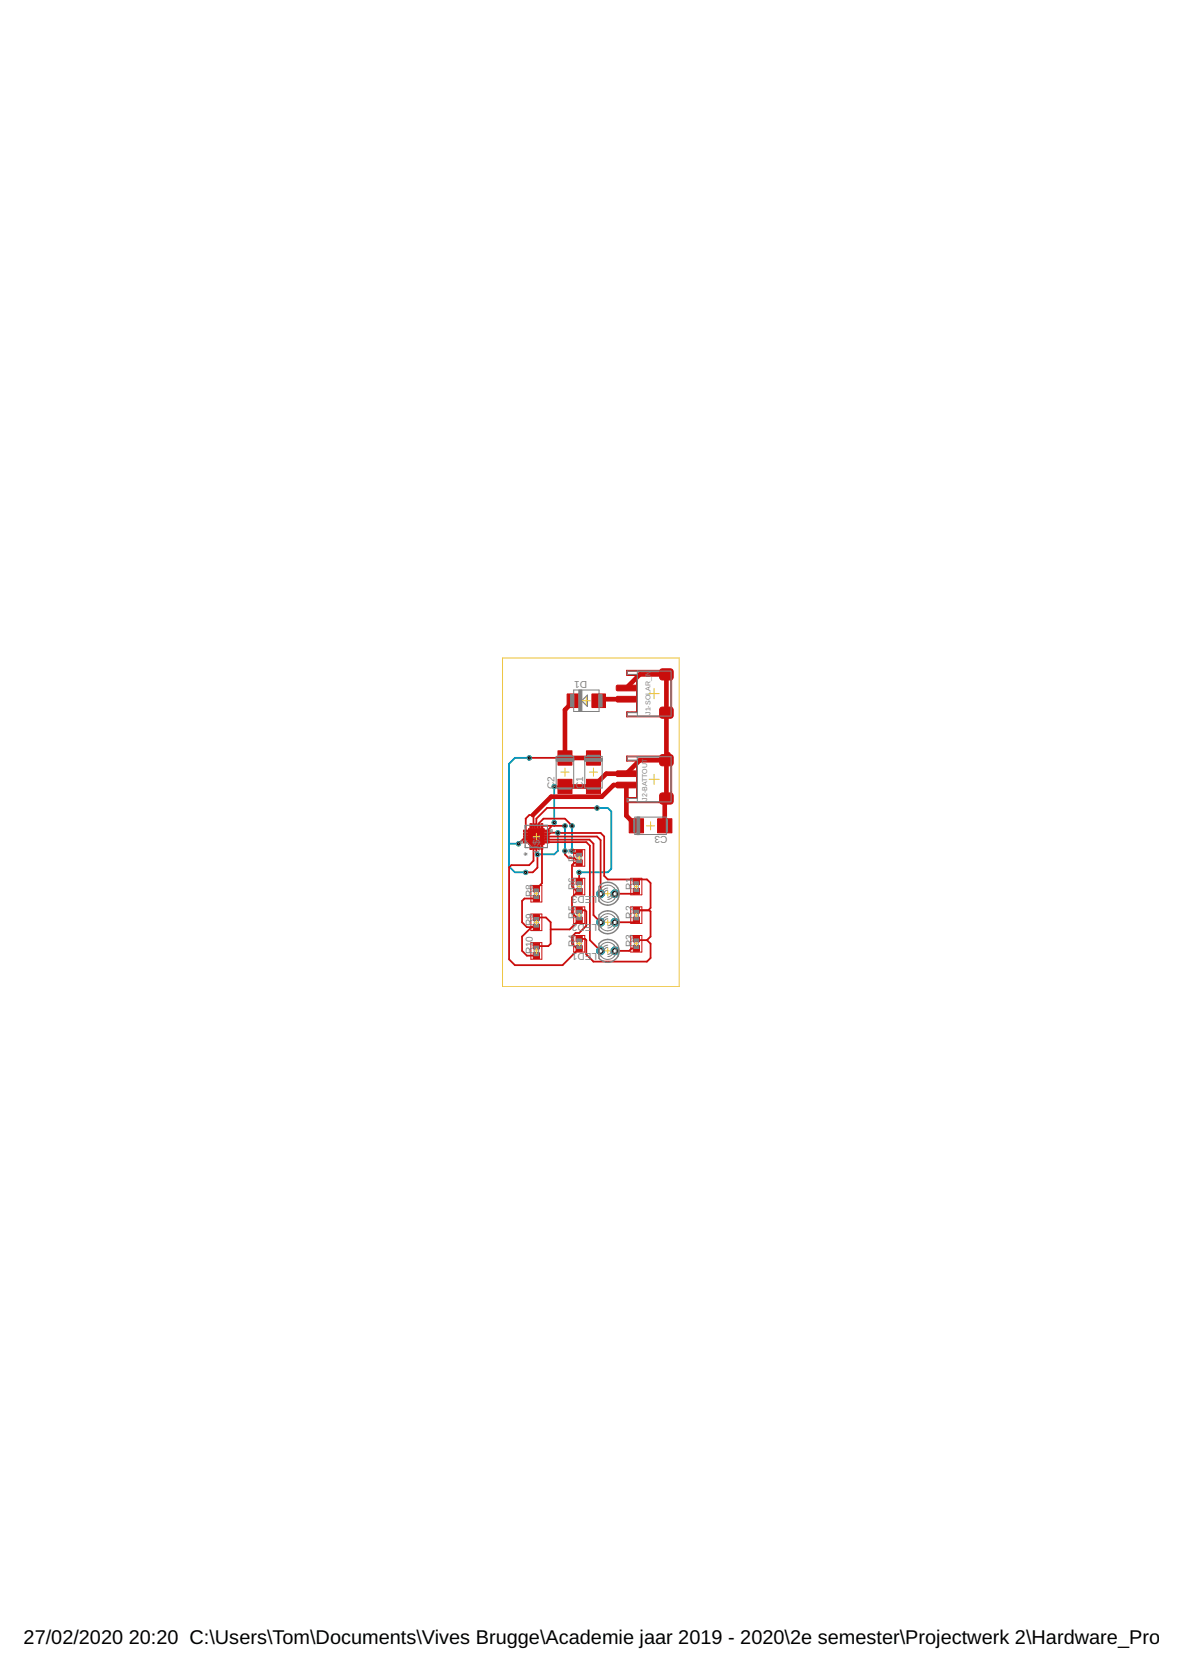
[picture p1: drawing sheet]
<svg xmlns="http://www.w3.org/2000/svg" width="210mm" height="297mm" viewBox="0 0 210 297" stroke-linecap="round" stroke-linejoin="round" font-family="sans-serif">
<path d="M94 134.6h-2.6l-1 1v18.2l1 1.1h1.9M98.4 139.6v6.4M90.4 149.8h1.7M99.1 147.8v3.3l-.7 .6h-3.2M100.3 146.6v4.5M101.6 146.6v4.5M106 143.4h1.9l.7 .7v10.1l-.7 .7h-5.1" fill="none" stroke="#0696d7" stroke-width=".32"/>
<circle cx="109.2" cy="168.8" r=".71" fill="#0dab76" stroke="#0dab76" stroke-width=".18"/>
<circle cx="109.2" cy="168.8" r=".4" fill="#fff" stroke="#000" stroke-width=".18"/>
<circle cx="106.7" cy="168.8" r=".71" fill="#0dab76" stroke="#0dab76" stroke-width=".18"/>
<circle cx="106.7" cy="168.8" r=".4" fill="#fff" stroke="#000" stroke-width=".18"/>
<circle cx="109.2" cy="163.7" r=".71" fill="#0dab76" stroke="#0dab76" stroke-width=".18"/>
<circle cx="109.2" cy="163.8" r=".4" fill="#fff" stroke="#000" stroke-width=".18"/>
<circle cx="106.7" cy="163.7" r=".71" fill="#0dab76" stroke="#0dab76" stroke-width=".18"/>
<circle cx="106.7" cy="163.8" r=".4" fill="#fff" stroke="#000" stroke-width=".18"/>
<circle cx="109.2" cy="158.7" r=".71" fill="#0dab76" stroke="#0dab76" stroke-width=".18"/>
<circle cx="109.2" cy="158.7" r=".4" fill="#fff" stroke="#000" stroke-width=".18"/>
<circle cx="106.7" cy="158.7" r=".71" fill="#0dab76" stroke="#0dab76" stroke-width=".18"/>
<circle cx="106.7" cy="158.7" r=".4" fill="#fff" stroke="#000" stroke-width=".18"/>
<circle cx="101.6" cy="151.1" r=".38" fill="#0dab76" stroke="#0dab76" stroke-width=".18"/>
<circle cx="101.6" cy="151.1" r=".17" fill="#fff" stroke="#000" stroke-width=".18"/>
<circle cx="101.6" cy="146.6" r=".38" fill="#0dab76" stroke="#0dab76" stroke-width=".18"/>
<circle cx="101.6" cy="146.6" r=".17" fill="#fff" stroke="#000" stroke-width=".18"/>
<circle cx="102.8" cy="154.9" r=".38" fill="#0dab76" stroke="#0dab76" stroke-width=".18"/>
<circle cx="102.8" cy="154.9" r=".17" fill="#fff" stroke="#000" stroke-width=".18"/>
<circle cx="106" cy="143.5" r=".38" fill="#0dab76" stroke="#0dab76" stroke-width=".18"/>
<circle cx="106" cy="143.5" r=".17" fill="#fff" stroke="#000" stroke-width=".18"/>
<circle cx="100.3" cy="151.1" r=".38" fill="#0dab76" stroke="#0dab76" stroke-width=".18"/>
<circle cx="100.3" cy="151.1" r=".17" fill="#fff" stroke="#000" stroke-width=".18"/>
<circle cx="100.3" cy="146.6" r=".38" fill="#0dab76" stroke="#0dab76" stroke-width=".18"/>
<circle cx="100.3" cy="146.6" r=".17" fill="#fff" stroke="#000" stroke-width=".18"/>
<circle cx="98.4" cy="146" r=".38" fill="#0dab76" stroke="#0dab76" stroke-width=".18"/>
<circle cx="98.4" cy="146" r=".17" fill="#fff" stroke="#000" stroke-width=".18"/>
<circle cx="98.4" cy="139.7" r=".38" fill="#0dab76" stroke="#0dab76" stroke-width=".18"/>
<circle cx="98.4" cy="139.7" r=".17" fill="#fff" stroke="#000" stroke-width=".18"/>
<circle cx="99.1" cy="147.9" r=".38" fill="#0dab76" stroke="#0dab76" stroke-width=".18"/>
<circle cx="99.1" cy="147.9" r=".17" fill="#fff" stroke="#000" stroke-width=".18"/>
<circle cx="95.4" cy="151.7" r=".38" fill="#0dab76" stroke="#0dab76" stroke-width=".18"/>
<circle cx="95.4" cy="151.7" r=".17" fill="#fff" stroke="#000" stroke-width=".18"/>
<circle cx="93.3" cy="154.9" r=".38" fill="#0dab76" stroke="#0dab76" stroke-width=".18"/>
<circle cx="93.3" cy="154.9" r=".17" fill="#fff" stroke="#000" stroke-width=".18"/>
<circle cx="94" cy="134.6" r=".38" fill="#0dab76" stroke="#0dab76" stroke-width=".18"/>
<circle cx="94" cy="134.6" r=".17" fill="#fff" stroke="#000" stroke-width=".18"/>
<circle cx="92.1" cy="149.8" r=".38" fill="#0dab76" stroke="#0dab76" stroke-width=".18"/>
<circle cx="92.1" cy="149.8" r=".17" fill="#fff" stroke="#000" stroke-width=".18"/>
<g fill="#c90d0c" stroke="#c90d0c" stroke-width=".18">
<path d="M94.1 150h.3v.8h-.3z"/>
<path d="M94.6 150h.3v.8h-.3z"/>
<path d="M95.1 150h.3v.8h-.3z"/>
<path d="M95.6 150h.3v.8h-.3z"/>
<path d="M96.1 150h.3v.8h-.3z"/>
<path d="M96.7 149.4h.8v.3h-.8z"/>
<path d="M96.7 148.9h.8v.3h-.8z"/>
<path d="M96.7 148.4h.8v.3h-.8z"/>
<path d="M96.7 147.9h.8v.3h-.8z"/>
<path d="M96.7 147.4h.8v.3h-.8z"/>
<path d="M96.1 146.2h.3v.8h-.3z"/>
<path d="M95.6 146.2h.3v.8h-.3z"/>
<path d="M95.1 146.2h.3v.8h-.3z"/>
<path d="M94.6 146.2h.3v.8h-.3z"/>
<path d="M94.1 146.2h.3v.8h-.3z"/>
<path d="M93 147.4h.8v.3h-.8z"/>
<path d="M93 147.9h.8v.3h-.8z"/>
<path d="M93 148.4h.8v.3h-.8z"/>
<path d="M93 148.9h.8v.3h-.8z"/>
<path d="M93 149.4h.8v.3h-.8z"/>
<path d="M93.9 147.1h2.7v2.8h-2.7z"/>
<path d="M112.5 157.8h1.1v1h-1.1z"/>
<path d="M112.5 156h1.1v1.1h-1.1z"/>
<path d="M112.5 162.8h1.1v1.1h-1.1z"/>
<path d="M112.5 161.1h1.1v1h-1.1z"/>
<path d="M112.5 167.9h1.1v1h-1.1z"/>
<path d="M112.5 166.2h1.1v1h-1.1z"/>
<path d="M102.3 167.9h1.1v1h-1.1z"/>
<path d="M102.3 166.2h1.1v1h-1.1z"/>
<path d="M102.3 162.8h1.1v1.1h-1.1z"/>
<path d="M102.3 161.1h1.1v1h-1.1z"/>
<path d="M102.3 157.8h1.1v1h-1.1z"/>
<path d="M102.3 156h1.1v1.1h-1.1z"/>
<path d="M102.3 152.7h1.1v1h-1.1z"/>
<path d="M102.3 151h1.1v1h-1.1z"/>
<path d="M94.7 159h1.1v1h-1.1z"/>
<path d="M94.7 157.3h1.1v1h-1.1z"/>
<path d="M94.7 164.1h1.1v1h-1.1z"/>
<path d="M94.7 162.4h1.1v1h-1.1z"/>
<path d="M94.7 169.2h1.1v1h-1.1z"/>
<path d="M94.7 167.5h1.1v1h-1.1z"/>
<path d="M100.7 123.2h2.4v2.4h-2.4z"/>
<path d="M105.1 123.2h2.4v2.4h-2.4z"/>
<path d="M104.1 133.3h2.5v2.5h-2.5z"/>
<path d="M104.1 138.4h2.5v2.5h-2.5z"/>
<path d="M99.1 133.3h2.5v2.5h-2.5z"/>
<path d="M99.1 138.4h2.5v2.5h-2.5z"/>
<path d="M111.7 145.4h2.6v2.5h-2.6z"/>
<path d="M116.8 145.4h2.5v2.5h-2.5z"/>
</g>
<g fill="#c90d0c" stroke="#c90d0c" stroke-width=".18">
<path d="M109.5 123.7l3.3-.1 .2 .3v.5l-.2 .3h-3.1l-.3-.3z" fill-rule="evenodd"/>
<path d="M109.5 121.7l3.3-.1 .2 .3v.5l-.2 .3h-3.1l-.3-.3z" fill-rule="evenodd"/>
<path d="M117.4 125.6h1.9l.2 .4v1.3l-.4 .2h-1.7l-.3-.5v-1z" fill-rule="evenodd"/>
<path d="M117.4 118.8h1.9l.2 .4v1.3l-.4 .2h-1.7l-.3-.5v-1z" fill-rule="evenodd"/>
<path d="M109.5 138.9h3.3l.2 .2v.5l-.2 .3h-3.1l-.3-.3z" fill-rule="evenodd"/>
<path d="M109.5 136.9h3.3l.2 .2v.5l-.2 .3h-3.1l-.3-.3z" fill-rule="evenodd"/>
<path d="M117.4 140.8h1.9l.2 .5v1.2l-.4 .3-1.7-.1-.3-.4v-1z" fill-rule="evenodd"/>
<path d="M117.4 134.1h1.9l.2 .4v1.2l-.4 .3-1.7-.1-.3-.4v-1z" fill-rule="evenodd"/>
</g>
<g fill="none" stroke="#c90d0c" stroke-width=".32">
<path d="M94 134.6h6.3M100.3 139.6l-1.9 .1M93.3 145.4l.7-.7h.6l.1 .1v1.8h-.4M93.3 145.4h.1M93.4 145.4v2.1M93.4 148v1h-.5l-.8 .8M94.7 150.4v2.4l-.7 .8h-3.2l-.4 .4v16.3l1 1.1h8.5l2.9-3h-.4l-.8-.8v-1.3l.6-.6h.6l1.3-1.3v-2.6l-.2-.2h-1.1M95.2 159.5h-2.1l-.4 .5v3.7l.9 .9h1.6M95.8 150.4h-.6v1.1l.2 .2v2.4l-.8 .8h-1.3M96.2 150.4v6.4l-1 1M97.1 149.5h7l.7 .7v16.7l1.9 1.9M97.1 149.5h.1"/>
<path d="M97.1 149l7.6 .1 .7 .7v12.7l1.3 1.2M97.1 148.5h8.9l.7 .7v9.5M97.1 148l.7-.2 8.9 .1 .6 .6v7l.6 .6h4.7l.4 .4 .4-.4h1.5l.6 .7v4.4l-.4 .4M97.8 146.6v.3l-.7 .6M98.4 146v.6M100.3 151.1v.6l.7 .6h1l.8 .9h-.8l-.4 .4v3.8l.8 .9h.4M100.3 146.6h-4l-.1 .6-.2 .1h-.5l-.3 .3v.9M101.6 151.1l.4 .4h.8M101.6 146.6l-1.3-1.2h-3.8l-.7 .7v.5M102.6 158.3l-1 1v2.8l1.2 1.2-1.6 1.7h-3.4M102.8 154.9v1.6M106 143.4h-8.8l-2 2v1.2"/>
<path d="M113 158.3l-.4 .4h-3.4M94.4 164.6l-1.7 1.7v2.5l.9 .9h1.6M95.2 162.9h1.7l.9 .8v3.9l-.4 .4h-2.2M102.8 166.7h1.1l.2 .2v2.6l1.3 1.2h9.5l.6-.6v-2.5l-.6-.7M113 168.4h-.9l-.4 .4h-2.5M113 163.3l-.4 .4h-3.4M113 161.6h2.3l.2 .2v4.5l-.6 .6M113 166.7l.2 .2h1.7"/>
</g>
<path d="M101.9 124.4l-1.6 1.6v8.6h5.1M111.2 122.2l2.4-2.5h4.7v22.1l-.3 .3v4.5M111.2 124.1h-4.6l-.3 .3M118.7 133.9v.7l-.4 .4h-4.7l-2.4 2.4h-3.5l-2.3 2.2h-5.1M94.6 144.7l3.3-3.2h9l2.1-2.1h2.2v5.4l1.8 1.8" fill="none" stroke="#c90d0c" stroke-width=".83"/>
<circle cx="109.2" cy="168.8" r=".71" fill="#0dab76" stroke="#0dab76" stroke-width=".18"/>
<circle cx="109.2" cy="168.8" r=".4" fill="#fff" stroke="#000" stroke-width=".18"/>
<circle cx="106.7" cy="168.8" r=".71" fill="#0dab76" stroke="#0dab76" stroke-width=".18"/>
<circle cx="106.7" cy="168.8" r=".4" fill="#fff" stroke="#000" stroke-width=".18"/>
<circle cx="109.2" cy="163.7" r=".71" fill="#0dab76" stroke="#0dab76" stroke-width=".18"/>
<circle cx="109.2" cy="163.8" r=".4" fill="#fff" stroke="#000" stroke-width=".18"/>
<circle cx="106.7" cy="163.7" r=".71" fill="#0dab76" stroke="#0dab76" stroke-width=".18"/>
<circle cx="106.7" cy="163.8" r=".4" fill="#fff" stroke="#000" stroke-width=".18"/>
<circle cx="109.2" cy="158.7" r=".71" fill="#0dab76" stroke="#0dab76" stroke-width=".18"/>
<circle cx="109.2" cy="158.7" r=".4" fill="#fff" stroke="#000" stroke-width=".18"/>
<circle cx="106.7" cy="158.7" r=".71" fill="#0dab76" stroke="#0dab76" stroke-width=".18"/>
<circle cx="106.7" cy="158.7" r=".4" fill="#fff" stroke="#000" stroke-width=".18"/>
<circle cx="101.6" cy="151.1" r=".38" fill="#0dab76" stroke="#0dab76" stroke-width=".18"/>
<circle cx="101.6" cy="151.1" r=".17" fill="#fff" stroke="#000" stroke-width=".18"/>
<circle cx="101.6" cy="146.6" r=".38" fill="#0dab76" stroke="#0dab76" stroke-width=".18"/>
<circle cx="101.6" cy="146.6" r=".17" fill="#fff" stroke="#000" stroke-width=".18"/>
<circle cx="102.8" cy="154.9" r=".38" fill="#0dab76" stroke="#0dab76" stroke-width=".18"/>
<circle cx="102.8" cy="154.9" r=".17" fill="#fff" stroke="#000" stroke-width=".18"/>
<circle cx="106" cy="143.5" r=".38" fill="#0dab76" stroke="#0dab76" stroke-width=".18"/>
<circle cx="106" cy="143.5" r=".17" fill="#fff" stroke="#000" stroke-width=".18"/>
<circle cx="100.3" cy="151.1" r=".38" fill="#0dab76" stroke="#0dab76" stroke-width=".18"/>
<circle cx="100.3" cy="151.1" r=".17" fill="#fff" stroke="#000" stroke-width=".18"/>
<circle cx="100.3" cy="146.6" r=".38" fill="#0dab76" stroke="#0dab76" stroke-width=".18"/>
<circle cx="100.3" cy="146.6" r=".17" fill="#fff" stroke="#000" stroke-width=".18"/>
<circle cx="98.4" cy="146" r=".38" fill="#0dab76" stroke="#0dab76" stroke-width=".18"/>
<circle cx="98.4" cy="146" r=".17" fill="#fff" stroke="#000" stroke-width=".18"/>
<circle cx="98.4" cy="139.7" r=".38" fill="#0dab76" stroke="#0dab76" stroke-width=".18"/>
<circle cx="98.4" cy="139.7" r=".17" fill="#fff" stroke="#000" stroke-width=".18"/>
<circle cx="99.1" cy="147.9" r=".38" fill="#0dab76" stroke="#0dab76" stroke-width=".18"/>
<circle cx="99.1" cy="147.9" r=".17" fill="#fff" stroke="#000" stroke-width=".18"/>
<circle cx="95.4" cy="151.7" r=".38" fill="#0dab76" stroke="#0dab76" stroke-width=".18"/>
<circle cx="95.4" cy="151.7" r=".17" fill="#fff" stroke="#000" stroke-width=".18"/>
<circle cx="93.3" cy="154.9" r=".38" fill="#0dab76" stroke="#0dab76" stroke-width=".18"/>
<circle cx="93.3" cy="154.9" r=".17" fill="#fff" stroke="#000" stroke-width=".18"/>
<circle cx="94" cy="134.6" r=".38" fill="#0dab76" stroke="#0dab76" stroke-width=".18"/>
<circle cx="94" cy="134.6" r=".17" fill="#fff" stroke="#000" stroke-width=".18"/>
<circle cx="92.1" cy="149.8" r=".38" fill="#0dab76" stroke="#0dab76" stroke-width=".18"/>
<circle cx="92.1" cy="149.8" r=".17" fill="#fff" stroke="#000" stroke-width=".18"/>
<path d="M94.3 157.2h1.9v2.9h-1.9zM101.9 155.9h1.9v3h-1.9zM101.9 150.9h1.9v2.9h-1.9zM112 155.9h2v3h-2zM94.3 162.3h1.9v2.9h-1.9zM94.3 167.4h1.9v2.9h-1.9zM101.9 161h1.9v3h-1.9zM101.9 166.1h1.9v2.9h-1.9zM112 161h2v3h-2zM112 166.1h2v2.9h-2z" fill="none" stroke="#c90d0c" stroke-width=".18"/>
<g fill="#c90d0c" stroke="#c90d0c" stroke-width=".18">
<path d="M111.3 126.4l1.9 .1z"/>
<path d="M113.1 119.8h.1v6.7h-.1z"/>
<path d="M111.3 119.8l1.9 .1h-1.9z"/>
<path d="M111.3 119h.1v.9h-.1z"/>
<path d="M111.3 119l8 .1h-8z"/>
<path d="M119.1 119h.2l-.1 8.3z"/>
<path d="M111.3 127.2h8z"/>
<path d="M111.3 126.4h.1v.9l-.1-.1z"/>
<path d="M111.3 141.6l1.9 .1-1.9 .1z"/>
<path d="M113.1 135h.1v6.8l-.1-.1z"/>
<path d="M111.3 135h1.9v.1z"/>
<path d="M111.3 134.2l.1 .9h-.1z"/>
<path d="M111.3 134.2h7.9l.1 .1-8 .1z"/>
<path d="M119.1 134.3h.2l-.1 8.2z"/>
<path d="M111.3 142.4l8 .1h-8z"/>
<path d="M111.3 141.6h.1v.9h-.1z"/>
</g>
<g fill="none" stroke="#808080" stroke-width=".18">
<path d="M113.2 119.1v8M113.2 119.7h-1.8v-.6h7.8v8h-7.8v-.6h1.8M98.8 134.3h3.1v5.6h-3.1zM101.9 122.5h4.5v3.8h-4.5zM103.8 134.3h3.1v5.6h-3.1zM113.2 134.4v8M113.2 135h-1.8v-.6h7.8v8h-7.8v-.6h1.8M92.5 149.3h.2v.4h-.2zM93.3 146.5h3.9v4h-3.9zM93.3 149.2l1.2 1.3M94.9 158.2v.9M95.6 158.2v.9"/>
<path d="M97.8 147.3h.2v.4h-.2zM102.5 151.9v.9M102.5 157v.8M103.2 151.9v.9M103.2 157v.8M106.7 159.6a1.53 1.53 0 0 0 2.4 0M106.7 157.7a1.56 1.56 0 0 1 2.4 0M106.8 157.7a1.5 1.5 0 0 0 0 2M107.9 158.1l-.4 .1-.2 .5M107.9 157.7a1.01 1.01 0 0 0-1 1M108.6 158.7l-.3 .5-.4 .1M108.9 158.7v.2a1.04 1.04 0 0 1-1 .8"/>
<path d="M109.1 157.7l.2 .4a1.49 1.49 0 0 1-.2 1.6M112.6 157v.8M112.7 145.1h5.6v3.1h-5.6zM113.3 157v.8M94.9 163.3v.9M94.9 168.4v.9M95.6 163.3v.9M95.6 168.4v.9M102.5 162.1v.8M102.5 167.1v.9M103.2 162.1v.8M103.2 167.1v.9"/>
<path d="M106.7 169.7a1.51 1.51 0 0 0 2.4 0M106.7 164.6a1.53 1.53 0 0 0 2.4 .1M106.7 167.9a1.52 1.52 0 0 1 2.4 0M106.7 162.8a1.52 1.52 0 0 1 2.4 0M106.8 167.9a1.53 1.53 0 0 0 0 1.9M106.8 162.8a1.53 1.53 0 0 0 0 1.9M107.9 168.2l-.4 .1-.2 .5M107.9 167.8l-.2 .1a.98 .98 0 0 0-.8 .9M107.9 163.1l-.4 .1-.2 .5M107.9 162.7l-.2 .1a.98 .98 0 0 0-.8 .9M108.6 168.8l-.2 .4-.5 .3M108.6 163.7l-.1 .3a.56 .56 0 0 1-.6 .4"/>
<path d="M108.9 168.8v.3a1 1 0 0 1-1 .7M108.9 163.7v.3a1 1 0 0 1-1 .8M109.1 167.8l.2 .5a1.45 1.45 0 0 1-.2 1.5M109.1 162.8l.2 .4a1.45 1.45 0 0 1-.2 1.5M112.6 162.1v.8M112.6 167.1v.9M113.3 162.1v.8M113.3 167.1v.9"/>
</g>
<path d="M106.4 157.4v2.6a2.03 2.03 0 0 0 3.3-.4M106.4 157.4a2.02 2.02 0 0 1 3.3 .3M109.7 157.6l.3 1.1-.3 .9M106.4 162.5v2.5M106.4 167.6v2.5M106.4 167.5a2.01 2.01 0 0 1 3.3 .3M106.4 162.4a2.01 2.01 0 0 1 3.3 .4M109.7 167.8l.3 1-.3 1M109.7 162.7l.3 1-.3 1M109.7 169.8a2.04 2.04 0 0 1-3.3 .3M109.7 164.7a2.05 2.05 0 0 1-3.3 .4" fill="none" stroke="#808080" stroke-width=".25"/>
<path d="M103.3 124.4l1-1v2z" fill="none" stroke="#808080" stroke-width=".21"/>
<g fill="#808080" stroke="#808080" stroke-width=".18">
<path d="M112.6 156.6h.8v.4h-.8z"/>
<path d="M112.6 157.8h.8v.5h-.8z"/>
<path d="M112.6 161.6h.8v.5h-.8z"/>
<path d="M112.6 162.9h.8v.4h-.8z"/>
<path d="M112.6 166.7h.8v.4h-.8z"/>
<path d="M112.6 168h.8v.4h-.8z"/>
<path d="M102.4 166.7h.9v.4h-.9z"/>
<path d="M102.4 168h.9v.4h-.9z"/>
<path d="M102.4 161.6h.9v.5h-.9z"/>
<path d="M102.4 162.9h.9v.4h-.9z"/>
<path d="M102.4 156.6h.9v.4h-.9z"/>
<path d="M102.4 157.8h.9v.5h-.9z"/>
<path d="M102.4 151.5h.9v.4h-.9z"/>
<path d="M102.4 152.8h.9v.4h-.9z"/>
<path d="M94.8 157.8h.9v.5h-.9z"/>
<path d="M94.8 159.1h.9v.4h-.9z"/>
<path d="M94.8 162.9h.9v.4h-.9z"/>
<path d="M94.8 164.2h.9v.4h-.9z"/>
<path d="M94.8 168h.9v.4h-.9z"/>
<path d="M94.8 169.2h.9v.5h-.9z"/>
<path d="M101.3 123.3h.6v2.2h-.6z"/>
<path d="M106.4 123.3h.5v2.2h-.5z"/>
<path d="M102.8 122.5h.5v3.8h-.5z"/>
<path d="M104.3 139.9h2.2v.2h-2.2z"/>
<path d="M104.3 134.1h2.2v.2h-2.2z"/>
<path d="M103.8 134.6h3.2v.5h-3.2z"/>
<path d="M99.2 139.9h2.2v.2h-2.2z"/>
<path d="M99.2 134.1h2.2v.2h-2.2z"/>
<path d="M98.8 134.6h3.1v.5h-3.1z"/>
<path d="M118.4 145.5h.1v2.2h-.1z"/>
<path d="M112.5 145.5h.2v2.2h-.2z"/>
<path d="M113.1 145.1h.5v3.1h-.5z"/>
</g>
<g fill="none" stroke="#afd134" stroke-width=".18">
<path d="M99.6 137.1h1.4M100.3 136.4v1.4M103.4 124.4h1.4M104.1 123.7v1.4M104.7 137.1h1.4M105.4 136.4v1.4M115.3 123.1h1.8M115.3 138.4h1.8M116.2 122.2v1.9M116.2 137.5v1.8M94.7 148.5h1.1M94.9 158.7h.7"/>
<path d="M95.2 148v1.1M95.2 158.3v.7M102.4 152.3h.9M102.5 157.4h.7M102.8 151.8v1M102.8 157.1v.7M107.5 158.7h.9M107.9 158.2v.9M112.6 157.4h.8M113 157.1v.7M114.8 146.6h1.4M115.5 145.9v1.4"/>
<path d="M94.8 168.8h.9M94.8 163.7h.9M95.2 163.3v.9M95.2 168.3v1M102.4 162.5h.9M102.4 167.6h.9M102.8 162v1M102.8 167.1v.9M107.5 168.8h.9M107.5 163.7h.9M107.9 163.3v.9M107.9 168.4v.9"/>
<path d="M112.6 162.5h.8M112.6 167.6h.8M113 162.1v.7M113 167.2v.7"/>
</g>
<path d="M89.2 116.8h31.4v58.4h-31.4z" fill="none" stroke="#eec643" stroke-width=".18"/>
<g font-size="3.5">
<text x="4.2" y="291.8">27/02/2020</text>
<text x="22.9" y="291.8">20:20 C:\Users\Tom\Documents\Vives Brugge\Academie jaar 2019 - 2020\2e semester\Projectwerk 2\Hardware_Prototy</text>
</g>
<g font-size="1.8" fill="#808080">
<text x="104.3" y="121" transform="rotate(-180 104.3 121)">D1</text>
<text x="98.5" y="140.1" transform="rotate(-90 98.5 140.1)">C2</text>
<text x="103.6" y="140.1" transform="rotate(-90 103.6 140.1)">C1</text>
<text x="118.5" y="148.4" transform="rotate(-180 118.5 148.4)">C3</text>
<text x="94.3" y="152" transform="rotate(-90 94.3 152)">*</text>
<text x="95.9" y="151.4" transform="rotate(-90 95.9 151.4)">U</text>
<text x="95.9" y="150.1" transform="rotate(-90 95.9 150.1)">$1</text>
<text x="102.2" y="153" transform="rotate(-90 102.2 153)">R7</text>
<text x="94.6" y="159.3" transform="rotate(-90 94.6 159.3)">R8</text>
<text x="102.2" y="158" transform="rotate(-90 102.2 158)">R6</text>
<text x="105" y="159.1" transform="rotate(-180 105 159.1)">ED3</text>
<text x="106" y="159.1" transform="rotate(-180 106 159.1)">L</text>
<text x="112.4" y="158" transform="rotate(-90 112.4 158)">R1</text>
<text x="94.6" y="164.4" transform="rotate(-90 94.6 164.4)">R9</text>
<text x="102.2" y="163.1" transform="rotate(-90 102.2 163.1)">R5</text>
<text x="103.8" y="164.1" transform="rotate(-180 103.8 164.1)">D2</text>
<text x="106" y="164.1" transform="rotate(-180 106 164.1)">LE</text>
<text x="112.4" y="163.1" transform="rotate(-90 112.4 163.1)">R2</text>
<text x="94.6" y="169.5" transform="rotate(-90 94.6 169.5)">R10</text>
<text x="102.2" y="168.2" transform="rotate(-90 102.2 168.2)">R4</text>
<text x="103.8" y="169.2" transform="rotate(-180 103.8 169.2)">D1</text>
<text x="106" y="169.2" transform="rotate(-180 106 169.2)">LE</text>
<text x="112.4" y="168.2" transform="rotate(-90 112.4 168.2)">R3</text>
</g>
<g font-size="1.2" fill="#808080">
<text x="115.5" y="127" transform="rotate(-90 115.5 127)">J1-SOLAR_IN</text>
<text x="114.9" y="142.2" transform="rotate(-90 114.9 142.2)">J2-BATTOUT</text>
</g>
</svg>
